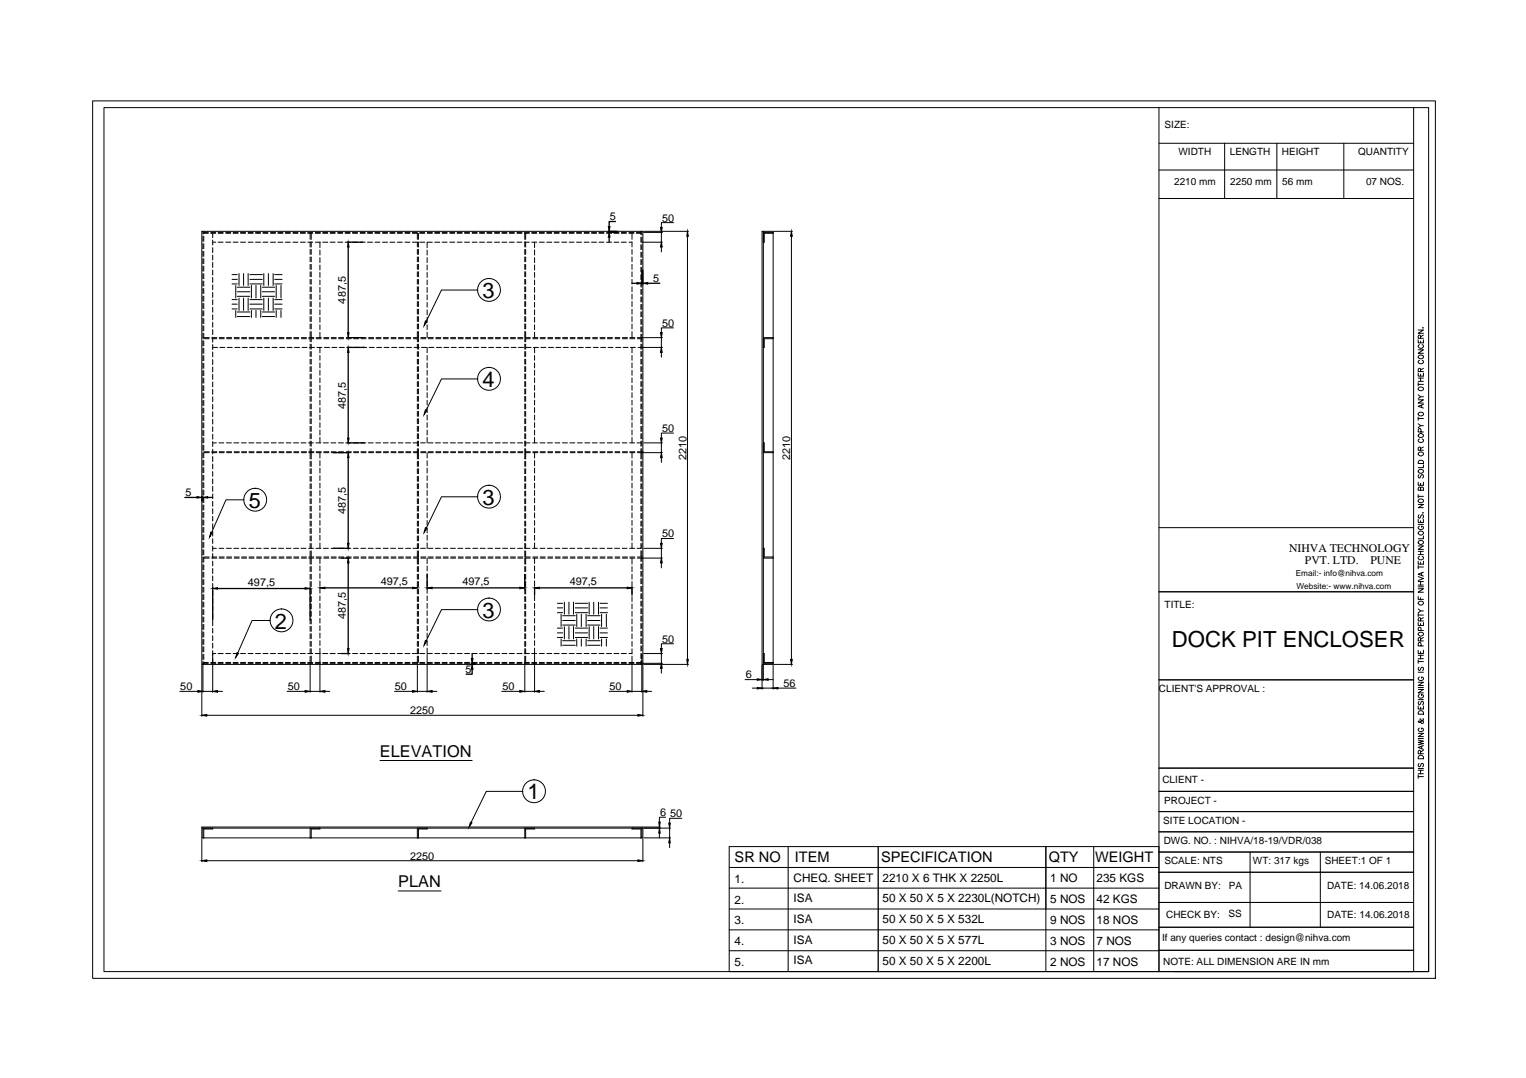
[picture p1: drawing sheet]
<svg xmlns="http://www.w3.org/2000/svg" width="297mm" height="210mm" viewBox="0 0 297 210" stroke-linecap="round" stroke-linejoin="round" font-family="sans-serif">
<!-- layer: 0 -->
<g fill="none" stroke="#000" stroke-width=".19">
<path d="M18 19.6h261.4v170.9h-261.4zM20.2 21h257.9v168.2h-257.9zM225.6 21v168.2M225.6 27.9h49.6M225.6 38.7h49.6M225.6 33.1h49.6M238.4 27.9v10.8M248.5 27.9v10.8M261.6 27.9v10.8M275.2 21v168.2M39.3 45h85.8v84.4h-85.8zM39.5 45v.6"/>
<path d="M39.5 46v1M39.5 47.5v.9M39.5 48.9v1M39.5 50.4v1M39.5 51.8v1M39.5 53.3v1M39.5 54.7v1M39.5 56.2v1M39.5 57.7v.9M39.5 59.1v1M39.7 45v.6M39.7 46v1"/>
<path d="M39.7 47.5v.9M39.7 48.9v1M39.7 50.4v1M39.7 51.8v1M39.7 53.3v1M39.7 54.7v1M39.7 56.2v1M39.7 57.7v.9M39.7 59.1v1M39.7 45.3h.9M39.7 45.4h.9M41 45.3h1"/>
<path d="M41 45.4h1M41.4 45.4v.9M41.4 46.7v1M41.4 48.2v1M41.4 49.7v.9M41.4 51.1v1M41.4 52.6v1M41.4 54v1M41.4 55.5v.9M41.4 56.9v1M41.4 58.4v1M41.4 59.8v1"/>
<path d="M41.4 47.2h.6M42.5 45.3h.9M42.5 47.2h.9M42.5 45.4h.9M43.9 45.3h1M43.9 47.2h1M43.9 45.4h1M45.2 55.3h1M45.2 54.4h1M45.2 59.2h1M45.2 53.5h1M45.2 58.3h1"/>
<path d="M45.4 45.3h1M45.4 47.2h1M45.4 45.4h1M45.9 55.6v2.4M46.2 57.7h2.4M46.2 56.8h2.4M46.2 55.9h2.4M46.5 53.3v2.3M46.5 58v2.5M46.8 45.3h1M46.8 47.2h1M46.8 45.4h1"/>
<path d="M47.4 53.3v2.3M47.4 58v2.5M48.3 45.3h1M48.3 47.2h1M48.3 45.4h1M48.3 53.3v2.3M48.3 58v2.5M48.6 55.3h2.5M48.6 54.4h2.5M48.6 59.2h2.5M48.6 53.5h2.5M48.6 58.3h2.5"/>
<path d="M48.9 55.6v2.4M49.7 45.3h1M49.7 47.2h1M49.7 45.4h1M49.8 55.6v2.4M50.8 55.6v2.4M51.1 57.7h2.4M51.1 56.8h2.4M51.1 55.9h2.4M51.2 45.3h1M51.2 47.2h1M51.2 45.4h1"/>
<path d="M51.4 53.3v2.3M51.4 58v2.5M52.2 53.3v2.3M52.2 58v2.5M52.7 45.3h.9M52.7 47.2h.9M52.7 45.4h.9M53.2 53.3v2.3M53.2 58v2.5M53.5 55.3h1.4M53.5 54.4h1.4M53.5 59.2h1.4"/>
<path d="M53.5 53.5h1.4M53.5 58.3h1.4M53.8 55.6v2.4M54.1 45.3h1M54.1 47.2h1M54.1 45.4h1M54.7 55.6v2.4M55.5 45.3h1M55.5 47.2h1M55.5 45.4h1M57 45.3h1M57 47.2h1"/>
<path d="M57 45.4h1M58.5 45.3h.9M58.5 47.2h.9M58.5 45.4h.9M59.9 45.3h1M59.9 47.2h1M59.9 45.4h1M60.4 45.4v1.2M60.4 47.1v1M60.4 48.6v.9M60.4 50v1M60.4 51.5v1"/>
<path d="M60.4 52.9v1M60.4 54.4v.9M60.4 55.8v1M60.4 57.3v1M60.4 58.7v1M60.6 45.4v1.2M60.6 47.1v1M60.6 48.6v.9M60.6 50v1M60.6 51.5v1M60.6 52.9v1M60.6 54.4v.9"/>
<path d="M60.6 55.8v1M60.6 57.3v1M60.6 58.7v1M61.4 45.3h1M61.4 47.2h1M61.4 45.4h1M62.3 47.2v1M62.3 48.7v1M62.3 50.2v.9M62.3 51.6v1M62.3 53v1M62.3 54.5v1"/>
<path d="M62.3 56v.9M62.3 57.4v1M62.3 58.9v.9M62.8 45.3h1M62.8 47.2h1M62.8 45.4h1M64.3 45.3h.9M64.3 47.2h.9M64.3 45.4h.9M65.7 45.3h1M65.7 47.2h1M65.7 45.4h1"/>
<path d="M67.2 45.3h1M67.2 47.2h1M67.2 45.4h1M68.6 45.3h1M68.6 47.2h1M68.6 45.4h1M70.1 45.3h1M70.1 47.2h1M70.1 45.4h1M71.5 45.3h1M71.5 47.2h1M71.5 45.4h1"/>
<path d="M73 45.3h1M73 47.2h1M73 45.4h1M74.5 45.3h.9M74.5 47.2h.9M74.5 45.4h.9M75.9 45.3h1M75.9 47.2h1M75.9 45.4h1M77.3 45.3h1M77.3 47.2h1M77.3 45.4h1"/>
<path d="M78.8 45.3h1M78.8 47.2h1M78.8 45.4h1M80.3 45.3h.9M80.3 47.2h.9M80.3 45.4h.9v1.2M81.2 47.1v1M81.2 48.6v.9M81.2 50v1M81.2 51.5v1M81.2 52.9v1M81.2 54.4v.9"/>
<path d="M81.2 55.8v1M81.2 57.3v1M81.2 58.7v1M81.4 45.4v1.2M81.4 47.1v1M81.4 48.6v.9M81.4 50v1M81.4 51.5v1M81.4 52.9v1M81.4 54.4v.9M81.4 55.8v1M81.4 57.3v1"/>
<path d="M81.4 58.7v1M81.7 45.3h1M81.7 47.2h1M81.7 45.4h1M83.1 48.7v1M83.1 50.2v.9M83.1 51.6v1M83.1 53v1M83.1 54.5v1M83.1 56v.9M83.1 57.4v1M83.1 58.9v.9"/>
<path d="M83.2 45.3h1M83.2 45.4h1M84.2 47.2h-1l-.1 1M84.6 45.3h1M84.6 47.2h1M84.6 45.4h1M86.1 45.3h.9M86.1 47.2h.9M86.1 45.4h.9M87.5 45.3h1M87.5 47.2h1M87.5 45.4h1"/>
<path d="M89 45.3h1M89 47.2h1M89 45.4h1M90.4 45.3h1M90.4 47.2h1M90.4 45.4h1M91.9 45.3h1M91.9 47.2h1M91.9 45.4h1M93 56.5h-7.1l-2.9 6.1M93.3 45.3h1M93.3 47.2h1"/>
<path d="M93.3 45.4h1M94.8 45.3h1M94.8 47.2h1M94.8 45.4h1M96.3 45.3h.9M96.3 47.2h.9M96.3 45.4h.9M97.7 45.3h1M97.7 47.2h1M97.7 45.4h1M99.1 45.3h1M99.1 47.2h1"/>
<path d="M99.1 45.4h1M100.6 45.3h1M100.6 47.2h1M100.6 45.4h1M102.1 45.3h.9M102.1 47.2h.9M102.1 45.4h.9M102.2 45.4v1.2M102.2 47.1v1M102.2 48.6v.9M102.2 50v1M102.2 51.5v1"/>
<path d="M102.2 52.9v1M102.2 54.4v.9M102.2 55.8v1M102.2 57.3v1M102.2 58.7v1M102.3 45.4v1.2M102.3 47.1v1M102.3 48.6v.9M102.3 50v1M102.3 51.5v1M102.3 52.9v1M102.3 54.4v.9"/>
<path d="M102.3 55.8v1M102.3 57.3v1M102.3 58.7v1M103.5 45.3h1M103.5 47.2h1M103.5 45.4h1M104.1 47.2v1M104.1 48.7v1M104.1 50.2v.9M104.1 51.6v1M104.1 53v1M104.1 54.5v1"/>
<path d="M104.1 56v.9M104.1 57.4v1M104.1 58.9v.9M105 45.3h1M105 47.2h1M105 45.4h1M106.4 45.3h1M106.4 47.2h1M106.4 45.4h1M107.9 45.3h.9M107.9 47.2h.9M107.9 45.4h.9"/>
<path d="M109.3 45.3h1M109.3 47.2h1M109.3 45.4h1M110.8 45.3h1M110.8 47.2h1M110.8 45.4h1M112.2 45.3h1M112.2 47.2h1M112.2 45.4h1M113.7 45.3h1M113.7 47.2h1M113.7 45.4h1"/>
<path d="M115.1 45.3h1M115.1 47.2h1M115.1 45.4h1M116.6 45.3h1M116.6 47.2h1M116.6 45.4h1M118.1 45.3h.9M118.1 47.2h.9M118.1 45.4h.9M119.5 45.3h1M119.5 47.2h1M119.5 45.4h1"/>
<path d="M120.9 45.3h1M120.9 47.2h1M120.9 45.4h1M122.4 45.3h1M122.4 47.2h.6M122.4 45.4h1M123 45.4v1.2M123 47.1v1M123 48.6v.9M123 50v1M123 51.5v1M123 52.9v1"/>
<path d="M123 54.4v.9M123 55.8v1M123 57.3v1M123 58.7v1M123.9 45.3h.9M123.9 45.4h.9M124.8 45v.7M124.8 46.2v1M124.8 47.7v.9M124.8 49.1v1M124.8 50.5v1M124.8 52v1"/>
<path d="M124.8 53.5v.9M124.8 54.9v1M124.8 56.3v1M124.8 57.8v1M124.8 59.3v.9M124.9 46.2v1h4M124.9 45v.7M124.9 47.7v.9M124.9 49.1v1M124.9 50.5v1M124.9 52v1M124.9 53.5v.9"/>
<path d="M124.9 54.9v1M124.9 56.3v1M124.9 57.8v1M124.9 59.3v.9M125.3 45h8.7M125.3 45.3h3.6M128.7 45.3v1.9M128.7 48.1v1M131.1 43.3h-2.4v1M133.8 46v82.4M148.3 45h2.2v84.4h-2.2zM148.6 45.3h1.9"/>
<path d="M148.6 45v84.4M150.5 45.4h-1.7v1.8h-.2M150.7 45h3.6M154.1 46v82.4M39.5 60.5v1M39.5 62v1M39.5 63.5v.9M39.5 64.9v1M39.5 66.4v1M39.5 67.8v1M39.5 69.3v.9M39.5 70.7v1"/>
<path d="M39.5 72.2v1M39.5 73.6v1M39.5 75.1v1M39.5 76.5v1M39.5 78v1M39.5 79.5v.9M39.7 60.5v1M39.7 62v1M39.7 63.5v.9M39.7 64.9v1M39.7 66.4v1M39.7 67.8v1"/>
<path d="M39.7 69.3v.9M39.7 70.7v1M39.7 72.2v1M39.7 73.6v1M39.7 75.1v1M39.7 76.5v1M39.7 78v1M39.7 79.5v.9M39.7 65.7h1M39.7 66h1M41.2 65.7h1M41.2 66h1"/>
<path d="M41.4 61.3v1M41.4 62.7v1M41.4 64.2v1M41.4 65.7v.9M41.4 67.1v1M41.4 68.5v1M41.4 70v1M41.4 71.5v.9M41.4 72.9v1M41.4 74.4v1M41.4 75.8v1M41.4 77.3v.9"/>
<path d="M41.4 78.7v1M41.4 67.6h.9M42.7 65.7h.9M42.7 66h.9M42.8 67.6h1M44.1 65.7h1M44.1 66h1M44.2 67.6h1M45.2 60.2h1M45.6 65.7h1M45.6 66h1M45.7 67.6h1"/>
<path d="M45.9 60.5v1.3M46.2 61.6h2.4M46.2 60.7h2.4M47 65.7h1M47 66h1M47.2 67.6h.9M48.5 65.7h.9M48.5 66h.9M48.6 67.6h1M48.6 60.2h2.5M48.9 60.5v1.3M49.8 60.5v1.3"/>
<path d="M50 65.7h.9M50 66h.9M50.1 67.6h1M50.8 60.5v1.3M51.1 61.6h2.4M51.1 60.7h2.4M51.4 65.7h1M51.4 66h1M51.5 67.6h1M52.8 65.7h1M52.8 66h1M53 67.6h.9"/>
<path d="M53.5 60.2h1.4M53.8 60.5v1.3M54.3 65.7h1M54.3 66h1M54.4 67.6h1M54.7 60.5v1.3M55.8 65.7h.9M55.8 66h.9M55.9 67.6h1M57.2 65.7h1M57.2 66h1M57.3 67.6h1"/>
<path d="M58.7 65.7h.9M58.7 66h.9M58.8 67.6h1M60.1 65.7h1M60.1 66h1M60.2 67.6h1M60.4 60.2v1M60.4 61.6v1M60.4 63.1v1M60.4 64.6v1.1M60.4 66v.5M60.4 67v1"/>
<path d="M60.4 68.5v.9M60.4 69.9v1M60.4 71.4v.9M60.4 72.8v1M60.4 74.3v1M60.4 75.7v1M60.4 77.2v.9M60.4 78.7v.9M60.6 60.2v1M60.6 61.6v1M60.6 63.1v1M60.6 64.6v1.1"/>
<path d="M60.6 66v.5M60.6 67v1M60.6 68.5v.9M60.6 69.9v1M60.6 71.4v.9M60.6 72.8v1M60.6 74.3v1M60.6 75.7v1M60.6 77.2v.9M60.6 78.7v.9M61.6 65.7h.9M61.6 66h.9"/>
<path d="M61.7 67.6h1M62.3 60.3v1M62.3 61.8v.9M62.3 63.2v1M62.3 64.7v1M62.3 67.6v1.1M62.3 69.2v.9M62.3 70.7v.9M62.3 72.1v1M62.3 73.6v.9M62.3 75v1M62.3 76.5v.9"/>
<path d="M62.3 77.9v1M62.3 79.4v.9M63 65.7h1M63 66h1M63.2 67.6h.9M64.5 65.7h.9M64.5 66h.9M64.6 67.6h1M65.9 65.7h1M65.9 66h1M66 67.6h1M67.4 65.7h1"/>
<path d="M67.4 66h1M67.5 67.6h1M68.8 65.7h1M68.8 66h1M69 67.6h.9M70.3 65.7h.9M70.3 66h.9M70.4 67.6h1M71.8 65.7h.9M71.8 66h.9M71.9 67.6h1M73.2 65.7h1"/>
<path d="M73.2 66h1M73.3 67.6h1M74.6 65.7h1M74.6 66h1M74.8 67.6h.9M76.1 65.7h1M76.1 66h1M76.2 67.6h1M77.6 65.7h.9M77.6 66h.9M77.7 67.6h1M79 65.7h1"/>
<path d="M79 66h1M79.1 67.6h1M80.5 66h.9v.5M80.6 67.6h1M81.2 60.2v1M81.2 61.6v1M81.2 63.1v1M81.2 64.6v1.1M81.2 66v.5M81.2 67v1M81.2 68.5v.9M81.2 69.9v1"/>
<path d="M81.2 71.4v.9M81.2 72.8v1M81.2 74.3v1M81.2 75.7v1M81.2 77.2v.9M81.2 78.7v.9M81.4 64.6v1.1h-.9M81.4 60.2v1M81.4 61.6v1M81.4 63.1v1M81.4 67v1M81.4 68.5v.9"/>
<path d="M81.4 69.9v1M81.4 71.4v.9M81.4 72.8v1M81.4 74.3v1M81.4 75.7v1M81.4 77.2v.9M81.4 78.7v.9M81.9 65.7h1M81.9 66h1M82 67.6h1M83.1 60.3v1M83.1 61.8v.9"/>
<path d="M83.1 63.2v1M83.1 64.7v1M83.1 67.6v1.1M83.1 69.2v.9M83.1 70.7v.9M83.1 72.1v1M83.1 73.6v.9M83.1 75v1M83.1 76.5v.9M83.1 77.9v1M83.1 79.4v.9M83.4 65.7h.9"/>
<path d="M83.4 66h.9M83.5 67.6h1M84.8 65.7h1M84.8 66h1M85 67.6h.9M86.3 65.7h.9M86.3 66h.9M86.4 67.6h1M87.7 65.7h1M87.7 66h1M87.8 67.6h1M89.2 65.7h1"/>
<path d="M89.2 66h1M89.3 67.6h1M90.6 65.7h1M90.6 66h1M90.8 67.6h.9M92.1 65.7h.9M92.1 66h.9M92.2 67.6h1M93 73.8h-7.1l-2.9 6M93.6 65.7h.9M93.6 66h.9M93.7 67.6h1"/>
<path d="M95 65.7h1M95 66h1M95.1 67.6h1M96.4 65.7h1M96.4 66h1M96.6 67.6h.9M97.9 65.7h1M97.9 66h1M98 67.6h1M99.4 65.7h.9M99.4 66h.9M99.5 67.6h1"/>
<path d="M100.8 65.7h1M100.8 66h1M100.9 67.6h1M102.2 60.2v1M102.2 61.6v1M102.2 63.1v1M102.2 64.6v1.1M102.2 66v.5M102.2 67v1M102.2 68.5v.9M102.2 69.9v1M102.2 71.4v.9"/>
<path d="M102.2 72.8v1M102.2 74.3v1M102.2 75.7v1M102.2 77.2v.9M102.2 78.7v.9M102.3 65.7h.9M102.3 66h.9M102.3 60.2v1M102.3 61.6v1M102.3 63.1v1M102.3 64.6v1.1M102.3 66v.5"/>
<path d="M102.3 67v1M102.3 68.5v.9M102.3 69.9v1M102.3 71.4v.9M102.3 72.8v1M102.3 74.3v1M102.3 75.7v1M102.3 77.2v.9M102.3 78.7v.9M102.4 67.6h1M103.7 65.7h1M103.7 66h1"/>
<path d="M103.8 67.6h1M104.1 60.3v1M104.1 61.8v.9M104.1 63.2v1M104.1 64.7v1M104.1 67.6v1.1M104.1 69.2v.9M104.1 70.7v.9M104.1 72.1v1M104.1 73.6v.9M104.1 75v1M104.1 76.5v.9"/>
<path d="M104.1 77.9v1M104.1 79.4v.9M105.2 65.7h.9M105.2 66h.9M105.3 67.6h1M106.6 65.7h1M106.6 66h1M106.8 67.6h.9M108.1 65.7h1M108.1 66h1M108.2 67.6h1M109.5 65.7h1"/>
<path d="M109.5 66h1M109.6 67.6h1M111 65.7h.9M111 66h.9M111.1 67.6h1M112.4 65.7h1M112.4 66h1M112.6 67.6h.9M113.9 65.7h1M113.9 66h1M114 67.6h1M115.4 65.7h.9"/>
<path d="M115.4 66h.9M115.5 67.6h1M116.8 65.7h1M116.8 66h1M116.9 67.6h1M118.2 65.7h1M118.2 66h1M118.4 67.6h.9M119.7 65.7h1M119.7 66h1M119.8 67.6h1M121.2 65.7h.9"/>
<path d="M121.2 66h.9M121.3 67.6h1M122.6 65.7h1M122.6 66h1M122.7 67.6h1M123 60.2v1M123 61.6v1M123 63.1v1M123 64.6v1.1M123 67.6v1.1M123 69.2v.9M123 70.7v.9"/>
<path d="M123 72.1v1M123 73.6v.9M123 75v1M123 76.5v.9M123 77.9v1M123 79.4v.9M124.1 65.7h1M124.1 66h1M124.2 67.6h4.7M124.8 60.7v1M124.8 62.2v1M124.8 63.6v1"/>
<path d="M124.8 65.1v.6M124.8 66v.5M124.8 67v1M124.8 68.5v.9M124.8 69.9v1M124.8 71.4v.9M124.8 72.8v1M124.8 74.3v1M124.8 75.7v1M124.8 77.2v.9M124.8 78.7v.9M124.9 60.7v1"/>
<path d="M124.9 62.2v1M124.9 63.6v1M124.9 65.1v.6M124.9 66v.5M124.9 67v1M124.9 68.5v.9M124.9 69.9v1M124.9 71.4v.9M124.9 72.8v1M124.9 74.3v1M124.9 75.7v1M124.9 77.2v.9"/>
<path d="M124.9 78.7v.9M125.3 65.7h3.6M128.7 65.7v1.9M128.7 68.6v1M131.1 63.8h-2.4v1M148.6 65.7h1.9M150.5 66h-1.7v1.6h-.2M276.1 77.9h1l-1 .6h1M276.1 75.6a.52 .52 0 0 1 .6-.3 .52 .52 0 0 1 .3 .6 .55 .55 0 0 1-.6 .2 .55 .55 0 0 1-.3-.5zM276.1 72.6v.6h1v-.6M276.1 69.4a.52 .52 0 0 1 .6-.3 .52 .52 0 0 1 .3 .6 .55 .55 0 0 1-.6 .2 .55 .55 0 0 1-.3-.5zM276.1 68.1h1l-1 .7h1"/>
<path d="M276.1 66.2v.6h1v-.6M276.1 64.3h1l-1 .6h1M276.1 74.5v.6M276.1 76.9l.4 .4M276.1 74.8h1M276.1 74.3h1M276.1 73.6h1M276.3 70.1l-.2 .3a.49 .49 0 0 0 .5 .4 .49 .49 0 0 0 .4-.5l-.2-.2M276.3 67.1a.37 .37 0 0 0-.2 .4 .37 .37 0 0 0 .3 .3h.3a.37 .37 0 0 0 .4-.3 .37 .37 0 0 0-.3-.4M276.5 72.3v-.5l-.2-.1-.2 .2v.4h1M276.5 65.9v-.6l-.2-.1-.2 .3v.4h1M276.5 66.4v.4"/>
<path d="M276.5 72.9v.3M276.5 73.6v.7M276.7 78.9v.4M276.9 63.8h.2zM277.1 78.7l-1 .4 1 .4M277.1 77.3h-.6l-.4 .3M277.1 71.7l-.6 .4M277.1 65.2l-.6 .4M39.5 80.9v1M39.5 82.3v1M39.5 83.8v1M39.5 85.3v.9"/>
<path d="M39.5 86.7v1M39.5 88.2v1M39.5 89.6v1M39.5 91.1v.9M39.5 92.5v1M39.5 94v1M39.5 95.4v1M39.5 96.9v1M39.5 98.3v1M39.5 99.8v1M39.7 80.9v1M39.7 82.3v1"/>
<path d="M39.7 83.8v1M39.7 85.3v.9M39.7 86.7v1M39.7 88.2v1M39.7 89.6v1M39.7 91.1v.9M39.7 92.5v1M39.7 94v1M39.7 95.4v1M39.7 96.9v1M39.7 98.3v1M39.7 99.8v1"/>
<path d="M39.7 88.1h1M39.7 88h1M41.2 88.1h1M41.2 88h1M41.4 80.2v1M41.4 81.6v1M41.4 83.1v.9M41.4 84.5v1M41.4 86v1M41.4 87.5v.9M41.4 88.9v1M41.4 90.3v1"/>
<path d="M41.4 91.8v1M41.4 93.3v.9M41.4 94.7v1M41.4 96.2v.9M41.4 97.6v1M41.4 99.1v.9M41.4 86.2h.7M42.6 86.2h1M42.7 88.1h.9M42.7 88h.9M44.1 86.2h.9M44.1 88.1h1"/>
<path d="M44.1 88h1M45.5 86.2h1M45.6 88.1h1M45.6 88h1M47 86.2h.9M47 88.1h1M47 88h1M47.5 97.3h-3.5l-2.8 6.4M48.4 86.2h1M48.5 88.1h.9M48.5 88h.9M49.9 86.2h.9"/>
<path d="M50 88.1h.9M50 88h.9M51.4 86.2h.9M51.4 88.1h1M51.4 88h1M52.8 86.2h1M52.8 88.1h1M52.8 88h1M54.2 86.2h1M54.3 88.1h1M54.3 88h1M55.7 86.2h.9"/>
<path d="M55.8 88.1h.9M55.8 88h.9M57.2 86.2h.9M57.2 88.1h1M57.2 88h1M58.6 86.2h1M58.7 88.1h.9M58.7 88h.9M60.1 86.2h.9M60.1 88.1h1M60.1 88h1M60.4 80.1v1"/>
<path d="M60.4 81.5v1M60.4 83v1M60.4 84.5v.9M60.4 85.9v1M60.4 87.4v.6M60.4 88.1v1.3M60.4 89.8v1M60.4 91.3v.9M60.4 92.8v.9M60.4 94.2v1M60.4 95.6v1M60.4 97.1v1"/>
<path d="M60.4 98.6v.9M60.4 100v1M60.6 80.1v1M60.6 81.5v1M60.6 83v1M60.6 84.5v.9M60.6 85.9v1M60.6 87.4v.6M60.6 88.1v1.3M60.6 89.8v1M60.6 91.3v.9M60.6 92.8v.9"/>
<path d="M60.6 94.2v1M60.6 95.6v1M60.6 97.1v1M60.6 98.6v.9M60.6 100v1M61.5 86.2h1M61.6 88.1h.9M61.6 88h.9M62.3 80.8v1M62.3 82.3v.9M62.3 83.7v1M62.3 85.2v1"/>
<path d="M62.3 88.1v1.1M62.3 89.7v1M62.3 91.1v1M62.3 92.6v1M62.3 94.1v.9M62.3 95.5v1M62.3 97v.9M62.3 98.4v1M62.3 99.9v.9M62.9 86.2h1M63 88.1h1M63 88h1"/>
<path d="M64.4 86.2h1M64.5 88.1h.9M64.5 88h.9M65.9 86.2h.9M65.9 88.1h1M65.9 88h1M67.3 86.2h1M67.4 88.1h1M67.4 88h1M68.8 86.2h.9M68.8 88.1h1M68.8 88h1"/>
<path d="M70.2 86.2h1M70.3 88.1h.9M70.3 88h.9M71.7 86.2h.9M71.8 88.1h.9M71.8 88h.9M73.2 86.2h.9M73.2 88.1h1M73.2 88h1M74.6 86.2h1M74.6 88.1h1M74.6 88h1"/>
<path d="M76 86.2h1M76.1 88.1h1M76.1 88h1M77.5 86.2h.9M77.6 88.1h.9M77.6 88h.9M79 86.2h.9M79 88.1h1M79 88h1M80.4 86.2h1M80.5 88.1h.9v1.3M81.2 80.1v1"/>
<path d="M81.2 81.5v1M81.2 83v1M81.2 84.5v.9M81.2 85.9v1M81.2 87.4v.6M81.2 88.1v1.3M81.2 89.8v1M81.2 91.3v.9M81.2 92.8v.9M81.2 94.2v1M81.2 95.6v1M81.2 97.1v1"/>
<path d="M81.2 98.6v.9M81.2 100v1M81.4 87.4v.6h-.9M81.4 80.1v1M81.4 81.5v1M81.4 83v1M81.4 84.5v.9M81.4 85.9v1M81.4 89.8v1M81.4 91.3v.9M81.4 92.8v.9M81.4 94.2v1"/>
<path d="M81.4 95.6v1M81.4 97.1v1M81.4 98.6v.9M81.4 100v1M81.9 86.2h.9M81.9 88.1h1M81.9 88h1M83.1 80.8v1M83.1 82.3v.9M83.1 83.7v1M83.1 85.2v1M83.1 88.1v1.1"/>
<path d="M83.1 89.7v1M83.1 91.1v1M83.1 92.6v1M83.1 94.1v.9M83.1 95.5v1M83.1 97v.9M83.1 98.4v1M83.1 99.9v.9M83.3 86.2h1M83.4 88.1h.9M83.4 88h.9M84.8 86.2h.9"/>
<path d="M84.8 88.1h1M84.8 88h1M86.2 86.2h1M86.3 88.1h.9M86.3 88h.9M87.7 86.2h.9M87.7 88.1h1M87.7 88h1M89.1 86.2h1M89.2 88.1h1M89.2 88h1M90.6 86.2h.9"/>
<path d="M90.6 88.1h1M90.6 88h1M92 86.2h1M92.1 88.1h.9M92.1 88h.9M93 96.7h-7.1l-2.9 6.1M93.5 86.2h.9M93.6 88.1h.9M93.6 88h.9M95 86.2h.9M95 88.1h1M95 88h1"/>
<path d="M96.4 86.2h1M96.4 88.1h1M96.4 88h1M97.8 86.2h1M97.9 88.1h1M97.9 88h1M99.3 86.2h.9M99.4 88.1h.9M99.4 88h.9M100.8 86.2h.9M100.8 88.1h1M100.8 88h1"/>
<path d="M102.2 80.1v1M102.2 81.5v1M102.2 83v1M102.2 84.5v.9M102.2 85.9v1M102.2 87.4v.6M102.2 88.1v1.3M102.2 89.8v1M102.2 91.3v.9M102.2 92.8v.9M102.2 94.2v1M102.2 95.6v1"/>
<path d="M102.2 97.1v1M102.2 98.6v.9M102.2 100v1M102.2 86.2h1M102.3 88.1h.9M102.3 88h.9M102.3 80.1v1M102.3 81.5v1M102.3 83v1M102.3 84.5v.9M102.3 85.9v1M102.3 87.4v.6"/>
<path d="M102.3 88.1v1.3M102.3 89.8v1M102.3 91.3v.9M102.3 92.8v.9M102.3 94.2v1M102.3 95.6v1M102.3 97.1v1M102.3 98.6v.9M102.3 100v1M103.7 86.2h.9M103.7 88.1h1M103.7 88h1"/>
<path d="M104.1 80.8v1M104.1 82.3v.9M104.1 83.7v1M104.1 85.2v1M104.1 88.1v1.1M104.1 89.7v1M104.1 91.1v1M104.1 92.6v1M104.1 94.1v.9M104.1 95.5v1M104.1 97v.9M104.1 98.4v1"/>
<path d="M104.1 99.9v.9M105.1 86.2h1M105.2 88.1h.9M105.2 88h.9M106.6 86.2h.9M106.6 88.1h1M106.6 88h1M108 86.2h1M108.1 88.1h1M108.1 88h1M109.5 86.2h.9M109.5 88.1h1"/>
<path d="M109.5 88h1M110.9 86.2h1M111 88.1h.9M111 88h.9M112.4 86.2h.9M112.4 88.1h1M112.4 88h1M113.8 86.2h1M113.9 88.1h1M113.9 88h1M115.3 86.2h.9M115.4 88.1h.9"/>
<path d="M115.4 88h.9M116.8 86.2h.9M116.8 88.1h1M116.8 88h1M118.2 86.2h1M118.2 88.1h1M118.2 88h1M119.6 86.2h1M119.7 88.1h1M119.7 88h1M121.1 86.2h.9M121.2 88.1h.9"/>
<path d="M121.2 88h.9M122.6 86.2h.9M122.6 88.1h1M122.6 88h1M123 80.8v1M123 82.3v.9M123 83.7v1M123 85.2v1M123 88.1v1.1M123 89.7v1M123 91.1v1M123 92.6v1"/>
<path d="M123 94.1v.9M123 95.5v1M123 97v.9M123 98.4v1M123 99.9v.9M124 86.2h.8M124.1 88.1h4.8M124.1 88h1M124.8 80.1v1M124.8 81.5v1M124.8 83v1M124.8 84.5v.9"/>
<path d="M124.8 85.9v1M124.8 87.4v.6M124.8 88.1v1.3M124.8 89.8v1M124.8 91.3v.9M124.8 92.8v.9M124.8 94.2v1M124.8 95.6v1M124.8 97.1v1M124.8 98.6v.9M124.8 100v1M124.9 80.1v1"/>
<path d="M124.9 81.5v1M124.9 83v1M124.9 84.5v.9M124.9 85.9v1M124.9 87.4v.6M124.9 88.1v1.3M124.9 89.8v1M124.9 91.3v.9M124.9 92.8v.9M124.9 94.2v1M124.9 95.6v1M124.9 97.1v1"/>
<path d="M124.9 98.6v.9M124.9 100v1M125.3 86.2h3.6M128.7 86.2v1.9M128.7 89.1v.9M131.1 84.3h-2.4v1M148.6 88.1h1.9M148.6 86.2h.2v1.8h1.7M276.1 98.2h1l-1 .6h1M276.1 97.4a.52 .52 0 0 1 .6-.3 .52 .52 0 0 1 .3 .6 .55 .55 0 0 1-.6 .2 .55 .55 0 0 1-.3-.5zM276.1 93.9v.6h1v-.6M276.1 84.7a.51 .51 0 0 1 .6-.3 .51 .51 0 0 1 .3 .6 .55 .55 0 0 1-.6 .2 .55 .55 0 0 1-.3-.5z"/>
<path d="M276.1 80.5a.52 .52 0 0 1 .6-.2 .52 .52 0 0 1 .3 .5 .55 .55 0 0 1-.6 .2 .55 .55 0 0 1-.3-.5zM276.1 81.2v.6M276.1 96.3v.6M276.1 96.6h1M276.1 82.5l.4 .4M276.1 81.5h1M276.1 91.6a.49 .49 0 0 1 .6-.2 .49 .49 0 0 1 .3 .5 .49 .49 0 0 1-.6 .2 .49 .49 0 0 1-.3-.5zM276.1 88.2a.49 .49 0 0 1 .6-.2 .49 .49 0 0 1 .3 .6 .49 .49 0 0 1-.6 .2 .49 .49 0 0 1-.3-.6zM276.2 92.4l-.1 .3 .1 .4 .5-.6h.3l.1 .3-.2 .3M276.2 89.7a.53 .53 0 0 1 .6 0 .53 .53 0 0 1 .3 .6h-1zM276.3 85.5l-.2 .2a.49 .49 0 0 0 .5 .5 .49 .49 0 0 0 .4-.6l-.2-.1M276.5 95.1l.2-.3 .3 .1 .1 .2v.4h-1l.1-.6h.3v.6"/>
<path d="M276.5 87.7v-.6l-.2-.1-.2 .2v.5h1M276.5 94.1v.4M276.6 84.1l-.1-.6h-.3l-.1 .6h1M276.9 99.9h.2zM277.1 90.5v.6h-1M277.1 82.9h-.6l-.4 .4M277.1 87l-.6 .3M39.5 101.3v.9M39.5 102.7v1M39.5 104.1v1M39.5 105.6v1M39.5 107.1v.9"/>
<path d="M39.5 108.5v1M39.5 110v1M39.5 111.4v1M39.5 112.9v.9M39.5 114.3v1M39.5 115.8v1M39.5 117.2v1M39.5 118.7v1M39.7 101.3v.9M39.7 102.7v1M39.7 104.1v1M39.7 105.6v1"/>
<path d="M39.7 107.1v.9M39.7 108.5v1M39.7 110v1M39.7 111.4v1M39.7 112.9v.9M39.7 114.3v1M39.7 115.8v1M39.7 117.2v1M39.7 118.7v1M39.7 108.7h1M39.7 108.5h1M41.2 108.7h1"/>
<path d="M41.2 108.5h1M41.4 100.5v1M41.4 102v1M41.4 103.4v1M41.4 104.9v.9M41.4 106.3v1M41.4 107.8v1M41.4 109.3v.9M41.4 110.7v1M41.4 112.1v1M41.4 113.6v1M41.4 115.1v.9"/>
<path d="M41.4 116.5v1M41.4 118v.9M41.4 119.4v1M41.4 106.8h.7M42.6 106.8h1M42.7 108.7h.9M42.7 108.5h.9M44.1 106.8h.9M44.1 108.7h1M44.1 108.5h1M45.5 106.8h1M45.6 108.7h1"/>
<path d="M45.6 108.5h1M47 106.8h.9M47 108.7h1M47 108.5h1M48.4 106.8h1M48.5 108.7h.9M48.5 108.5h.9M49.9 106.8h.9M50 108.7h.9M50 108.5h.9M51.4 106.8h.9M51.4 108.7h1"/>
<path d="M51.4 108.5h1M52.8 106.8h1M52.8 108.7h1M52.8 108.5h1M54.2 106.8h1M54.3 108.7h1M54.3 108.5h1M55.7 106.8h.9M55.8 108.7h.9M55.8 108.5h.9M57.2 106.8h.9M57.2 108.7h1"/>
<path d="M57.2 108.5h1M58.6 106.8h1M58.7 108.7h.9M58.7 108.5h.9M60.1 106.8h.9M60.1 108.7h1M60.1 108.5h1M60.4 101.5v.9M60.4 102.9v1M60.4 104.4v.9M60.4 105.8v1M60.4 107.3v1.2"/>
<path d="M60.4 108.7v1.2M60.4 110.3v1M60.4 111.8v1M60.4 113.2v1M60.4 114.7v1M60.4 116.2v.9M60.4 117.6v1M60.4 119v1M60.6 101.5v.9M60.6 102.9v1M60.6 104.4v.9M60.6 105.8v1"/>
<path d="M60.6 107.3v1.2M60.6 108.7v1.2M60.6 110.3v1M60.6 111.8v1M60.6 113.2v1M60.6 114.7v1M60.6 116.2v.9M60.6 117.6v1M60.6 119v1M61.5 106.8h1M61.6 108.7h.9M61.6 108.5h.9"/>
<path d="M62.3 101.3v1M62.3 102.8v1M62.3 104.2v1M62.3 105.7v1.1M62.3 108.7v1M62.3 110.2v1M62.3 111.7v.9M62.3 113.1v1M62.3 114.6v.9M62.3 116v1M62.3 117.5v.9M62.3 118.9v1"/>
<path d="M62.9 106.8h1M63 108.7h1M63 108.5h1M64.4 106.8h1M64.5 108.7h.9M64.5 108.5h.9M65.9 106.8h.9M65.9 108.7h1M65.9 108.5h1M67.3 106.8h1M67.4 108.7h1M67.4 108.5h1"/>
<path d="M68.8 106.8h.9M68.8 108.7h1M68.8 108.5h1M70.2 106.8h1M70.3 108.7h.9M70.3 108.5h.9M71.7 106.8h.9M71.8 108.7h.9M71.8 108.5h.9M73.2 106.8h.9M73.2 108.7h1M73.2 108.5h1"/>
<path d="M74.6 106.8h1M74.6 108.7h1M74.6 108.5h1M76 106.8h1M76.1 108.7h1M76.1 108.5h1M77.5 106.8h.9M77.6 108.7h.9M77.6 108.5h.9M79 106.8h.9M79 108.7h1M79 108.5h1"/>
<path d="M80.4 106.8h1M80.5 108.7h.9v1.2M81.2 101.5v.9M81.2 102.9v1M81.2 104.4v.9M81.2 105.8v1M81.2 107.3v1.2M81.2 108.7v1.2M81.2 110.3v1M81.2 111.8v1M81.2 113.2v1M81.2 114.7v1"/>
<path d="M81.2 116.2v.9M81.2 117.6v1M81.2 119v1M81.4 107.3v1.2h-.9M81.4 101.5v.9M81.4 102.9v1M81.4 104.4v.9M81.4 105.8v1M81.4 110.3v1M81.4 111.8v1M81.4 113.2v1M81.4 114.7v1"/>
<path d="M81.4 116.2v.9M81.4 117.6v1M81.4 119v1M81.9 106.8h.9M81.9 108.7h1M81.9 108.5h1M83.1 101.3v1M83.1 102.8v1M83.1 104.2v1M83.1 105.7v1.1M83.1 108.7v1M83.1 110.2v1"/>
<path d="M83.1 111.7v.9M83.1 113.1v1M83.1 114.6v.9M83.1 116v1M83.1 117.5v.9M83.1 118.9v1M83.3 106.8h1M83.4 108.7h.9M83.4 108.5h.9M84.8 106.8h.9M84.8 108.7h1M84.8 108.5h1"/>
<path d="M86.2 106.8h1M86.3 108.7h.9M86.3 108.5h.9M87.7 106.8h.9M87.7 108.7h1M87.7 108.5h1M89.1 106.8h1M89.2 108.7h1M89.2 108.5h1M90.6 106.8h.9M90.6 108.7h1M90.6 108.5h1"/>
<path d="M92 106.8h1M92.1 108.7h.9M92.1 108.5h.9M93 118.7h-7.1l-2.9 6.1M93.5 106.8h.9M93.6 108.7h.9M93.6 108.5h.9M95 106.8h.9M95 108.7h1M95 108.5h1M96.4 106.8h1M96.4 108.7h1"/>
<path d="M96.4 108.5h1M97.8 106.8h1M97.9 108.7h1M97.9 108.5h1M99.3 106.8h.9M99.4 108.7h.9M99.4 108.5h.9M100.8 106.8h.9M100.8 108.7h1M100.8 108.5h1M102.2 101.5v.9M102.2 102.9v1"/>
<path d="M102.2 104.4v.9M102.2 105.8v1M102.2 107.3v1.2M102.2 108.7v1.2M102.2 110.3v1M102.2 111.8v1M102.2 113.2v1M102.2 114.7v1M102.2 116.2v.9M102.2 117.6v1M102.2 119v1M102.2 106.8h1"/>
<path d="M102.3 108.7h.9M102.3 108.5h.9M102.3 101.5v.9M102.3 102.9v1M102.3 104.4v.9M102.3 105.8v1M102.3 107.3v1.2M102.3 108.7v1.2M102.3 110.3v1M102.3 111.8v1M102.3 113.2v1M102.3 114.7v1"/>
<path d="M102.3 116.2v.9M102.3 117.6v1M102.3 119v1M103.7 106.8h.9M103.7 108.7h1M103.7 108.5h1M104.1 101.3v1M104.1 102.8v1M104.1 104.2v1M104.1 105.7v1.1M104.1 108.7v1M104.1 110.2v1"/>
<path d="M104.1 111.7v.9M104.1 113.1v1M104.1 114.6v.9M104.1 116v1M104.1 117.5v.9M104.1 118.9v1M105.1 106.8h1M105.2 108.7h.9M105.2 108.5h.9M106.6 106.8h.9M106.6 108.7h1M106.6 108.5h1"/>
<path d="M108 106.8h1M108.1 108.7h1M108.1 108.5h1M108.5 119.3h1M108.5 118.4h1M108.5 117.5h1M109.2 119.6v2.4M109.5 106.8h.9M109.5 108.7h1M109.5 108.5h1M109.5 119.9h2.5M109.9 117.3v2.3"/>
<path d="M110.7 117.3v2.3M110.9 106.8h1M111 108.7h.9M111 108.5h.9M111.6 117.3v2.3M112 119.3h2.4M112 118.4h2.4M112 117.5h2.4M112.3 119.6v2.4M112.4 106.8h.9M112.4 108.7h1M112.4 108.5h1"/>
<path d="M113.2 119.6v2.4M113.8 106.8h1M113.9 108.7h1M113.9 108.5h1M114.1 119.6v2.4M114.4 119.9h2.4M114.7 117.3v2.3M115.3 106.8h.9M115.4 108.7h.9M115.4 108.5h.9M115.6 117.3v2.3M116.5 117.3v2.3"/>
<path d="M116.8 106.8h.9M116.8 108.7h1M116.8 108.5h1M116.8 119.3h1.4M116.8 118.4h1.4M116.8 117.5h1.4M117.1 119.6v2.4M118 119.6v2.4M118.2 106.8h1M118.2 108.7h1M118.2 108.5h1M119.6 106.8h1"/>
<path d="M119.7 108.7h1M119.7 108.5h1M121.1 106.8h.9M121.2 108.7h.9M121.2 108.5h.9M122.6 106.8h.9M122.6 108.7h1M122.6 108.5h1M123 101.3v1M123 102.8v1M123 104.2v1M123 105.7v1.1"/>
<path d="M123 108.7v1.2M123 110.3v1M123 111.8v1M123 113.2v1M123 114.7v1M123 116.2v.9M123 117.6v1M123 119v1M124 106.8h.8M124.1 108.7h4.8M124.1 108.5h1M124.8 101.5v.9"/>
<path d="M124.8 102.9v1M124.8 104.4v.9M124.8 105.8v1M124.8 107.3v1.2M124.8 108.7v.6M124.8 109.8v1M124.8 111.3v.9M124.8 112.7v1M124.8 114.2v.9M124.8 115.6v1M124.8 117.1v.9M124.8 118.5v1"/>
<path d="M124.8 120v.9M124.9 101.5v.9M124.9 102.9v1M124.9 104.4v.9M124.9 105.8v1M124.9 107.3v1.2M124.9 108.7v.6M124.9 109.8v1M124.9 111.3v.9M124.9 112.7v1M124.9 114.2v.9M124.9 115.6v1"/>
<path d="M124.9 117.1v.9M124.9 118.5v1M124.9 120v.9M125.3 106.8h3.6M128.7 106.8v1.9M128.7 109.6v1M131.1 104.9h-2.4v.9M148.6 108.7h1.9M148.6 106.8h.2v1.7h1.7M225.6 115.2h49.6M225.6 102.7h49.6M276.1 116.1v.6h1"/>
<path d="M276.1 114.6h1l-1 .7h1M276.1 112.3l1 .3-1 .4M276.1 109.3v.6h1v-.6M276.1 106.3h1l-1 .7h1M276.1 101.1v.6h1v-.6M276.1 110.1v.6M276.1 119.4v.7M276.1 119.8h1M276.1 118.6l.4 .4M276.1 114.3h1M276.1 113.9h1M276.1 113.2h1"/>
<path d="M276.1 110.4h1M276.1 108h1M276.1 107.4h1M276.1 102.1h1M276.1 117.2a.49 .49 0 0 1 .6-.1 .49 .49 0 0 1 .3 .5 .48 .48 0 0 1-.6 .2 .48 .48 0 0 1-.3-.6zM276.1 103.6a.49 .49 0 0 1 .6-.2 .49 .49 0 0 1 .3 .6 .48 .48 0 0 1-.6 .2 .48 .48 0 0 1-.3-.6zM276.2 105.3a.49 .49 0 0 1 .6 0 .49 .49 0 0 1 .2 .5 .48 .48 0 0 1-.6 .2 .48 .48 0 0 1-.3-.6zM276.2 100.2l-.1 .3 .1 .4 .5-.6h.3l.1 .4-.2 .2M276.3 108.3l-.2 .2a.49 .49 0 0 0 .5 .5 .49 .49 0 0 0 .4-.5l-.2-.2M276.3 102.4l-.2 .3a.49 .49 0 0 0 .5 .4 .49 .49 0 0 0 .4-.5l-.3-.2v.3M276.5 101.4v.3M276.5 107.4v.6"/>
<path d="M276.5 109.5v.4M276.5 113.2v.7M276.5 116.4v.3M276.7 111.5v.5M277.1 119h-.6l-.4 .3M277.1 111.4l-1 .4 1 .4M277.1 104.4v.5h-1M35 134.6h3.5M39.3 129.5v10M39.5 120.1v1M39.5 121.6v1M39.5 123.1v.9"/>
<path d="M39.5 124.5v1M39.5 125.9v1M39.5 127.4v1M39.5 128.9v5.9M39.5 134.6h1.9M39.7 129.2h.9M39.7 129h.9M39.7 120.1v1M39.7 121.6v1M39.7 123.1v.9M39.7 124.5v1M39.7 125.9v1"/>
<path d="M39.7 127.4v1M39.7 128.9v.5M40.3 139.3h83.9M41 129.2h1M41 129h1M41.4 127.3h.6M41.4 120.9v.9M41.4 122.3v1M41.4 123.8v1M41.4 125.2v1M41.4 126.7v8.1M42.3 134.6h1"/>
<path d="M42.5 129.2h.9M42.5 127.3h.9M42.5 129h.9M43.9 129.2h1M43.9 127.3h1M43.9 129h1M45.4 129.2h1M45.4 127.3h1M45.4 129h1M46.8 129.2h1M46.8 127.3h1M46.8 129h1"/>
<path d="M48.3 129.2h1M48.3 127.3h1M48.3 129h1M49.7 129.2h1M49.7 127.3h1M49.7 129h1M51.2 129.2h1M51.2 127.3h1M51.2 129h1M52.6 120.8h-3.5l-2.8 6.4M52.7 129.2h.9M52.7 127.3h.9"/>
<path d="M52.7 129h.9M54.1 129.2h1M54.1 127.3h1M54.1 129h1M55.5 129.2h1M55.5 127.3h1M55.5 129h1M55.9 134.6h3.5M57 129.2h1M57 127.3h1M57 129h1M58.5 129.2h.9"/>
<path d="M58.5 127.3h.9M58.5 129h.9M59.9 129.2h1M59.9 127.3h1M59.9 129h1M60.4 120.5v1M60.4 122v.9M60.4 123.4v1M60.4 124.9v1M60.4 126.3v1M60.4 127.8v1.2M60.4 129.2v5.6"/>
<path d="M60.4 134.6h1.9M60.6 120.5v1M60.6 122v.9M60.6 123.4v1M60.6 124.9v1M60.6 126.3v1M60.6 127.8v1.2M61.4 129.2h1M61.4 127.3h1M61.4 129h1M62.3 120.4v.9M62.3 121.8v1"/>
<path d="M62.3 123.3v.9M62.3 124.8v.9M62.3 126.2v1.1M62.3 127.4v7.4M62.8 129.2h1M62.8 127.3h1M62.8 129h1M63.2 134.6h1M64.3 129.2h.9M64.3 127.3h.9M64.3 129h.9M65.7 129.2h1"/>
<path d="M65.7 127.3h1M65.7 129h1M67.2 129.2h1M67.2 127.3h1M67.2 129h1M68.6 129.2h1M68.6 127.3h1M68.6 129h1M70.1 129.2h1M70.1 127.3h1M70.1 129h1M71.5 129.2h1"/>
<path d="M71.5 127.3h1M71.5 129h1M73 129.2h1M73 127.3h1M73 129h1M74.5 129.2h.9M74.5 127.3h.9M74.5 129h.9M75.9 129.2h1M75.9 127.3h1M75.9 129h1M76.8 134.6h3.5"/>
<path d="M77.3 129.2h1M77.3 127.3h1M77.3 129h1M78.8 129.2h1M78.8 127.3h1M78.8 129h1M80.3 129.2h.9v5.6M80.3 127.3h.9M81.2 127.8v1.2h-.9M81.2 120.5v1M81.2 122v.9M81.2 123.4v1"/>
<path d="M81.2 124.9v1M81.2 126.3v1M81.2 134.6h1.9M81.4 120.5v1M81.4 122v.9M81.4 123.4v1M81.4 124.9v1M81.4 126.3v1M81.4 127.8v1.2M81.7 129.2h1M81.7 127.3h1M81.7 129h1"/>
<path d="M83.1 126.2l.1 1.1h1M83.1 120.4v.9M83.1 121.8v1M83.1 123.3v.9M83.1 124.8v.9M83.1 127.4v7.4M83.2 129.2h1M83.2 129h1M84.1 134.6h.9M84.6 129.2h1M84.6 127.3h1M84.6 129h1"/>
<path d="M86.1 129.2h.9M86.1 127.3h.9M86.1 129h.9M87.5 129.2h1M87.5 127.3h1M87.5 129h1M89 129.2h1M89 127.3h1M89 129h1M90.4 129.2h1M90.4 127.3h1M90.4 129h1"/>
<path d="M91.9 129.2h1M91.9 127.3h1M91.9 129h1M93.3 129.2h1M93.3 127.3h1M93.3 129h1M94.8 129.2h1M94.8 127.3h1M94.8 129h1M96.3 129.2h.9M96.3 127.3h.9M96.3 129h.9"/>
<path d="M97.7 134.6h3.5M97.7 129.2h1M97.7 127.3h1M97.7 129h1M99.1 129.2h1M99.1 127.3h1M99.1 129h1M100.6 129.2h1M100.6 127.3h1M100.6 129h1M102.1 129.2h.9M102.1 127.3h.9"/>
<path d="M102.1 129h.9M102.2 120.5v1M102.2 122v.9M102.2 123.4v1M102.2 124.9v1M102.2 126.3v1M102.2 127.8v1.2M102.2 129.2v5.6M102.2 134.6h1.9M102.3 120.5v1M102.3 122v.9M102.3 123.4v1"/>
<path d="M102.3 124.9v1M102.3 126.3v1M102.3 127.8v1.2M103.5 129.2h1M103.5 127.3h1M103.5 129h1M104.1 120.4v.9M104.1 121.8v1M104.1 123.3v.9M104.1 124.8v.9M104.1 126.2v1.1M104.1 127.4v7.4"/>
<path d="M105 129.2h1M105 127.3h1M105 129h1M105 134.6h1M106.4 129.2h1M106.4 127.3h1M106.4 129h1M107.9 129.2h.9M107.9 127.3h.9M107.9 129h.9M108.5 124.1h1M108.5 123.2h1"/>
<path d="M108.5 122.3h1M109.2 124.4v1.4M109.3 129.2h1M109.3 127.3h1M109.3 129h1M109.5 121.7h2.5M109.5 120.8h2.5M109.5 125.6h2.5M109.5 124.8h2.5M109.9 122v2.4M110.7 122v2.4M110.8 129.2h1"/>
<path d="M110.8 127.3h1M110.8 129h1M111.6 122v2.4M112 124.1h2.4M112 123.2h2.4M112 122.3h2.4M112.2 129.2h1M112.2 127.3h1M112.2 129h1M112.3 124.4v1.4M113.2 124.4v1.4M113.7 129.2h1"/>
<path d="M113.7 127.3h1M113.7 129h1M114.1 124.4v1.4M114.4 121.7h2.4M114.4 120.8h2.4M114.4 125.6h2.4M114.4 124.8h2.4M114.7 122v2.4M115.1 129.2h1M115.1 127.3h1M115.1 129h1M115.6 122v2.4"/>
<path d="M116.5 122v2.4M116.6 129.2h1M116.6 127.3h1M116.6 129h1M116.8 124.1h1.4M116.8 123.2h1.4M116.8 122.3h1.4M117.1 124.4v1.4M118 124.4v1.4M118.1 129.2h.9M118.1 127.3h.9M118.1 129h.9"/>
<path d="M118.6 134.6h3.5M119.5 129.2h1M119.5 127.3h1M119.5 129h1M120.9 129.2h1M120.9 127.3h1M120.9 129h1M122.4 129.2h1M122.4 127.3h.6M122.4 129h1M123 120.5v1M123 122v.9"/>
<path d="M123 123.4v1M123 124.9v1M123 126.3v1M123 127.8v1.2M123 129.2v5.6M123 134.6h1.9M123.9 129.2h.9M123.9 129h.9M124.8 121.4v1M124.8 122.9v1M124.8 124.3v1M124.8 125.8v.9"/>
<path d="M124.8 127.3v.9M124.8 128.7v.7M124.9 129.2h4M124.9 121.4v1M124.9 122.9v1M124.9 124.3v1M124.9 125.8v.9M124.9 127.3v7.5M125.1 129.5v10M125.3 129.4h8.7M125.3 127.3h3.6M125.9 134.6h.9"/>
<path d="M128.7 127.3v1.9M128.7 130.1v1M131.1 125.3h-2.4v1M145 132.3h2.4M146.4 134h1M148.3 129.5v4.7M148.3 134h2.2M148.3 132.3h.3M148.6 129.2h1.9M148.6 127.3h.2v1.7h1.7M148.6 129.5v3M149.5 132.3h1"/>
<path d="M150.5 129.5v4.7M150.7 129.4h3.6M151.4 134h3.5M225.6 132.4h49.6M276.1 137.5v.5h1v-.5M276.1 134.2h1l-1 .7h1M276.1 132.8h1l-1 .7h1M276.1 126.6v.7h1v-.7M276.1 121.2v.6h1v-.6M276.1 128.5v.7M276.1 136.2h1M276.1 133.9h1"/>
<path d="M276.1 130.9h1M276.1 128.8h1M276.1 128.3h1M276.1 127.6h1M276.1 123.3a.49 .49 0 0 1 .6-.2 .49 .49 0 0 1 .3 .6 .49 .49 0 0 1-.6 .1 .49 .49 0 0 1-.3-.5zM276.2 138.5h.7l.2 .6h-1zM276.2 136.6l-.1 .2 .1 .4h.2l.3-.6 .3 .1 .1 .3-.2 .2M276.2 129.9l-.1 .3 .1 .4 .2-.1 .3-.5h.3l.1 .3-.2 .3M276.3 135.2a.37 .37 0 0 0-.2 .4 .37 .37 0 0 0 .3 .3h.3a.36 .36 0 0 0 .4-.3 .36 .36 0 0 0-.4-.4v.3M276.3 131.8l-.2 .2a.49 .49 0 0 0 .5 .5 .49 .49 0 0 0 .4-.5l-.3-.2v.2M276.5 140l-.1 .1 .6 .3 .1 .3-.3 .2-.5-.5-.2 .1v.1a1.06 1.06 0 0 0 1-.6h-.2M276.5 124.8v-.6l-.2-.1-.2 .3v.4h1"/>
<path d="M276.5 120.9v-.5l-.2-.1-.2 .2v.4h1M276.5 121.4v.4M276.5 126.9v.4M276.5 127.6v.7M276.5 137.7v.3M276.6 125.8l-.1-.6-.3-.1-.1 .7h1M276.6 122.8l-.1-.6h-.3l-.1 .6h1M277.1 124.1l-.6 .4M277.1 120.3l-.6 .3M278.1 133.1v56.1M74 148.1h17.9M101.8 154.1h-7.1l-3 6"/>
<path d="M129.6 159.1h-1.2v1M132.7 159.3h-2.4v1M225.6 149.6h49.6M225.6 154.1h49.6M225.6 158h49.6M276.1 144.1l1 .2-1 .3 1 .2-1 .2M276.1 142.8h1l-1 .6h1M276.1 151.2h1M276.1 150.9v.7M276.1 150.7h1M276.1 150h1M276.1 149.6h1"/>
<path d="M276.1 143.8h1M276.1 147.3a.53 .53 0 0 1 1 .1v.3h-1zM276.2 148.6l-.1 .3 .1 .4 .2-.1 .4-.6 .2 .2 .1 .3-.2 .2M276.3 141.8l-.2 .2a.49 .49 0 0 0 .5 .5 .49 .49 0 0 0 .4-.6l-.3-.1v.2M276.5 146.8v-.6l-.2-.1-.2 .2v.5h1M276.5 150v.7M276.7 145.3v.5M277.1 145.2l-1 .3 1 .4M277.1 146.1l-.6 .3M39.3 161h85.8v2.2h-85.8zM39.3 163.4v4.4M39.3 161.2h85.8"/>
<path d="M39.5 161.2v2M40.3 167.6h83.9M41.4 161.2v.2h-1.7v1.8M60.4 161.2v2M62.3 161.2v.2h-1.7v1.8M77.5 173.5h8.4M81.2 161.2v2M83.1 161.2v.2h-1.7v1.8M102.2 161.2v2M104.1 161.2v.2h-1.8v1.8M123 161.2v.2h1.8v1.8M124.9 161.2v2"/>
<path d="M125.1 163.4v4.4M125.3 161h3.3M125.3 161.2h5.2M125.3 163.2h5.2M128.4 161v.2M128.4 162.2v1M130.3 161.2v2M130.3 164.1v1M141.9 168.9h83.7M141.9 172.9h83.7M141.9 177h83.7M153.4 164.8v24.4"/>
<path d="M203.6 164.8v24.4M212.9 164.8v24.4M225.6 164.8h-83.7v24.4h136.2M225.6 162h49.6M225.6 165.9h49.6M225.6 169.8h49.6M225.6 175.7h49.6M243.3 165.9v14.7M257 165.9v14.7M141.9 181.1h83.7M141.9 185.1h83.7M225.6 180.6h49.6"/>
<path d="M225.6 185h49.6"/>
<circle cx="95.2" cy="56.5" r="2.22"/>
<circle cx="95.2" cy="73.8" r="2.22"/>
<circle cx="49.7" cy="97.3" r="2.22"/>
<circle cx="95.2" cy="96.7" r="2.22"/>
<circle cx="95.2" cy="118.7" r="2.22"/>
<circle cx="54.8" cy="120.8" r="2.22"/>
<circle cx="103.9" cy="154.1" r="2.22"/>
</g>
<g fill="#000" stroke="#000" stroke-width=".19">
<path d="M67.8 47.2l.1 .9h-.3zM118.6 45.3l.1 .9h-.3zM118.4 44.1h.3l-.1 .9zM124 55l.9 .2-.9 .1zM125.1 55.2l1-.2v.3zM128.7 47.2l.2 .9h-.3zM128.6 44.3h.3l-.2 1zM133.8 45l.2 1h-.3zM154.1 45l.1 1h-.3zM67.8 67.6l.1 1h-.3zM67.6 64.8h.3l-.1 .9zM82.8 79.8l.3 .1-.5 .8z"/>
<path d="M82.8 62.5l.3 .2-.5 .7zM128.7 67.6l.2 1h-.3zM128.6 64.8h.3l-.2 .9zM38.4 96.7l.9 .2-.9 .1zM39.5 96.9l.9-.2v.3zM67.8 88.1l.1 1h-.3zM67.6 85.3h.3l-.1 .9zM128.7 88.1l.2 1h-.3zM128.6 85.3h.3l-.2 .9zM41 103.6l.3 .2-.5 .8zM41.4 114.6l.9-.2v.3zM59.4 114.4l1 .2-1 .1z"/>
<path d="M62.3 114.5l.9-.2v.3zM67.8 108.7l.1 .9h-.3zM67.6 105.8h.3l-.1 1zM80.3 114.3l.9 .2-.9 .1zM82.8 102.7l.3 .2-.5 .8zM83.1 114.5l1-.2v.3zM101.2 114.3l1 .2-1 .1zM104.1 114.5l.9-.2v.3zM122.1 114.3l.9 .2-.9 .1zM128.7 108.7l.2 .9h-.3zM128.6 105.8h.3l-.2 1zM38.5 134.5l1 .1-1 .2z"/>
<path d="M39.3 139.3l1-.2v.3zM41.4 134.6l.9-.1v.3zM46.1 127.1l.3 .1-.5 .8zM59.4 134.5l1 .1-1 .2zM62.3 134.6l.9-.1v.3zM67.6 126.3h.3l-.1 1zM80.3 134.5l.9 .1-.9 .2zM82.8 124.7l.3 .1-.5 .8zM83.1 134.6l1-.1v.3zM91.7 128.2h.4l-.2 1zM91.9 129.4l.2 .9h-.4zM101.2 134.5l1 .1-1 .2z"/>
<path d="M104.1 134.6l.9-.1v.3zM122.1 134.5l.9 .1-.9 .2zM124.2 139.1l.9 .2-.9 .1zM124.9 134.6l1-.1v.3zM128.7 129.2l.2 .9h-.3zM128.6 126.3h.3l-.2 1zM133.7 128.4h.3l-.2 1zM147.4 133.9l.9 .1-.9 .2zM147.4 132.2l.9 .1-.9 .2zM148.6 132.3l.9-.1v.3zM150.5 134l.9-.1v.3zM153.9 128.4h.3l-.1 1z"/>
<path d="M39.3 167.6l1-.2v.4zM91.6 160.1l.3 .1-.6 .8zM124.2 167.4l.9 .2-.9 .2zM128.4 161.2l.1 1h-.3zM128.2 160.1h.3l-.1 .9zM130.3 163.2l.2 .9h-.3zM130.2 160.3h.3l-.2 .9z"/>
</g>
<g fill="none" stroke="#000" stroke-width=".25">
<path d="M67.6 47.2h3M67.8 48.1v16.7M118.4 45.3h1.7M118.4 45h1.7M118.6 45v.3M118.6 46.2v1M119.8 43.1h-1.2v1M123 55.2h1M124.9 52.6v2.7M124.9 55.2h.2M125.1 52.6v2.7M126.1 55.2h2.3"/>
<path d="M67.6 67.6h3.4M67.6 65.7h3M67.8 68.6v16.7M36 96.9h2.4M39.3 96.6v.9M39.3 96.9h.2M39.5 96.6v.9M40.4 96.9h1M64.9 88.1h3.1M67.6 86.2h3.4M67.8 89.1v16.7M41.4 114.4v6.3"/>
<path d="M42.3 114.6h17.1M60.4 114.4v6.3M62.3 114.3v.1M63.2 114.5h17.1M64.9 106.8h3.1M66.5 108.7h1.5M67.8 109.6v16.7M81.2 114.3v.1M83.1 111.9v2.8M84.1 114.5h17.1M102.2 111.9v2.8M104.1 114.3v1.6"/>
<path d="M105 114.5h17.1M123 114.3v1.6M66.5 127.3h1.5M91.7 129.2h.7M91.7 129.4h.7M91.9 130.3v1h-1.2M91.9 127.3v.9M91.9 129.2v.2M170.9 164.8v24.4"/>
</g>
<text font-size="4.3" x="228.1" y="125.9">DOCK PIT ENCLOSER</text>
<g font-size="4.2">
<text x="93.9" y="58.1">3</text>
<text x="93.9" y="75.4">4</text>
<text x="48.4" y="98.9">5</text>
<text x="93.9" y="98.3">3</text>
<text x="53.5" y="122.4">2</text>
<text x="93.9" y="120.3">3</text>
<text x="102.7" y="155.7">1</text>
</g>
<g font-size="3.2">
<text x="74" y="147.4">ELEVATION</text>
<text x="77.5" y="172.8">PLAN</text>
</g>
<g font-size="2.8">
<text x="143" y="167.8">SR NO</text>
<text x="154.7" y="167.8">ITEM</text>
<text x="171.5" y="167.8">SPECIFICATION</text>
<text x="204.1" y="167.8">QTY</text>
<text x="213.1" y="167.8">WEIGHT</text>
</g>
<g font-size="2.3">
<text x="250.9" y="107.4">NIHVA TECHNOLOGY</text>
<text x="254" y="109.9">PVT. LTD.</text>
<text x="266.8" y="109.9">PUNE</text>
<text x="143" y="171.9">1.</text>
<text x="154.5" y="171.7">CHEQ. SHEET</text>
<text x="171.8" y="171.7">2210 X 6 THK X 2250L</text>
<text x="204.4" y="171.7">1 NO</text>
<text x="213.4" y="171.7">235 KGS</text>
<text x="143" y="175.9">2.</text>
<text x="154.5" y="175.6">ISA</text>
<text x="154.5" y="179.7">ISA</text>
<text x="171.8" y="175.7">50 X 50 X 5 X 2230L(NOTCH)</text>
<text x="171.8" y="179.7">50 X 50 X 5 X 532L</text>
<text x="204.4" y="175.9">5 NOS</text>
<text x="204.4" y="179.9">9 NOS</text>
<text x="213.4" y="175.9">42 KGS</text>
<text x="213.4" y="179.9">18 NOS</text>
<text x="143" y="180">3.</text>
<text x="143" y="184.1">4.</text>
<text x="154.5" y="183.7">ISA</text>
<text x="171.8" y="183.8">50 X 50 X 5 X 577L</text>
<text x="204.4" y="184">3 NOS</text>
<text x="213.4" y="184">7 NOS</text>
<text x="143" y="188.1">5.</text>
<text x="154.5" y="187.8">ISA</text>
<text x="171.8" y="187.8">50 X 50 X 5 X 2200L</text>
<text x="204.4" y="188">2 NOS</text>
<text x="213.4" y="188">17 NOS</text>
</g>
<g font-size="2.1">
<text x="118.7" y="42.9">5</text>
<text x="128.9" y="43.1">50</text>
<text x="67.3" y="59.1" transform="rotate(-90 67.3 59.1)">487,5</text>
<text x="127.1" y="54.9">5</text>
<text x="128.9" y="63.6">50</text>
<text x="67.3" y="79.6" transform="rotate(-90 67.3 79.6)">487,5</text>
<text x="128.9" y="84.1">50</text>
<text x="133.6" y="89.5" transform="rotate(-90 133.6 89.5)">2210</text>
<text x="153.8" y="89.5" transform="rotate(-90 153.8 89.5)">2210</text>
<text x="36.1" y="96.6">5</text>
<text x="67.3" y="100.1" transform="rotate(-90 67.3 100.1)">487,5</text>
<text x="128.9" y="104.6">50</text>
<text x="48.3" y="114.1">497,5</text>
<text x="74.1" y="114">497,5</text>
<text x="90" y="114">497,5</text>
<text x="110.9" y="114">497,5</text>
<text x="67.3" y="120.6" transform="rotate(-90 67.3 120.6)">487,5</text>
<text x="128.9" y="125.1">50</text>
<text x="90.6" y="131">5</text>
<text x="35.1" y="134.4">50</text>
<text x="56" y="134.4">50</text>
<text x="76.9" y="134.4">50</text>
<text x="97.8" y="134.4">50</text>
<text x="118.7" y="134.4">50</text>
<text x="145.2" y="132.1">6</text>
<text x="152.5" y="133.8">56</text>
<text x="79.8" y="139.1">2250</text>
<text x="128.5" y="158.9">6</text>
<text x="130.4" y="159.1">50</text>
<text x="79.8" y="167.4">2250</text>
</g>
<g font-size="1.9">
<text x="226.7" y="24.9">SIZE:</text>
<text x="229.4" y="30.2">WIDTH</text>
<text x="239.4" y="30.3">LENGTH</text>
<text x="249.5" y="30.3">HEIGHT</text>
<text x="264.4" y="30.3">QUANTITY</text>
<text x="228.6" y="36.1">2210 mm</text>
<text x="239.5" y="36.1">2250 mm</text>
<text x="249.6" y="36.1">56 mm</text>
<text x="265.9" y="36.1">07 NOS.</text>
<text x="226.7" y="118.4">TITLE:</text>
<text x="225.6" y="134.7">CLIENT'S APPROVAL :</text>
<text x="226.3" y="152.4">CLIENT -</text>
<text x="226.4" y="160.5">SITE LOCATION -</text>
<text x="226.6" y="156.6">PROJECT -</text>
<text x="226.5" y="164.4">DWG. NO. : NIHVA/18-19/VDR/038</text>
<text x="226.7" y="168.2">SCALE: NTS</text>
<text x="226.7" y="173.1">DRAWN BY:</text>
<text x="239.2" y="173.1">PA</text>
<text x="243.9" y="168.1">WT: 317 kgs</text>
<text x="257.9" y="168.2">SHEET:1 OF 1</text>
<text x="258.3" y="173.2">DATE: 14.06.2018</text>
<text x="227" y="178.7">CHECK BY:</text>
<text x="239.1" y="178.6">SS</text>
<text x="258.4" y="178.8">DATE: 14.06.2018</text>
<text x="226.2" y="183.2">If any queries contact : design@nihva.com</text>
<text x="226.4" y="187.8">NOTE: ALL DIMENSION ARE IN mm</text>
</g>
<g font-size="1.6">
<text x="252.2" y="112.2">Email:- info@nihva.com</text>
<text x="252.3" y="114.6">Website:- www.nihva.com</text>
</g>
</svg>
